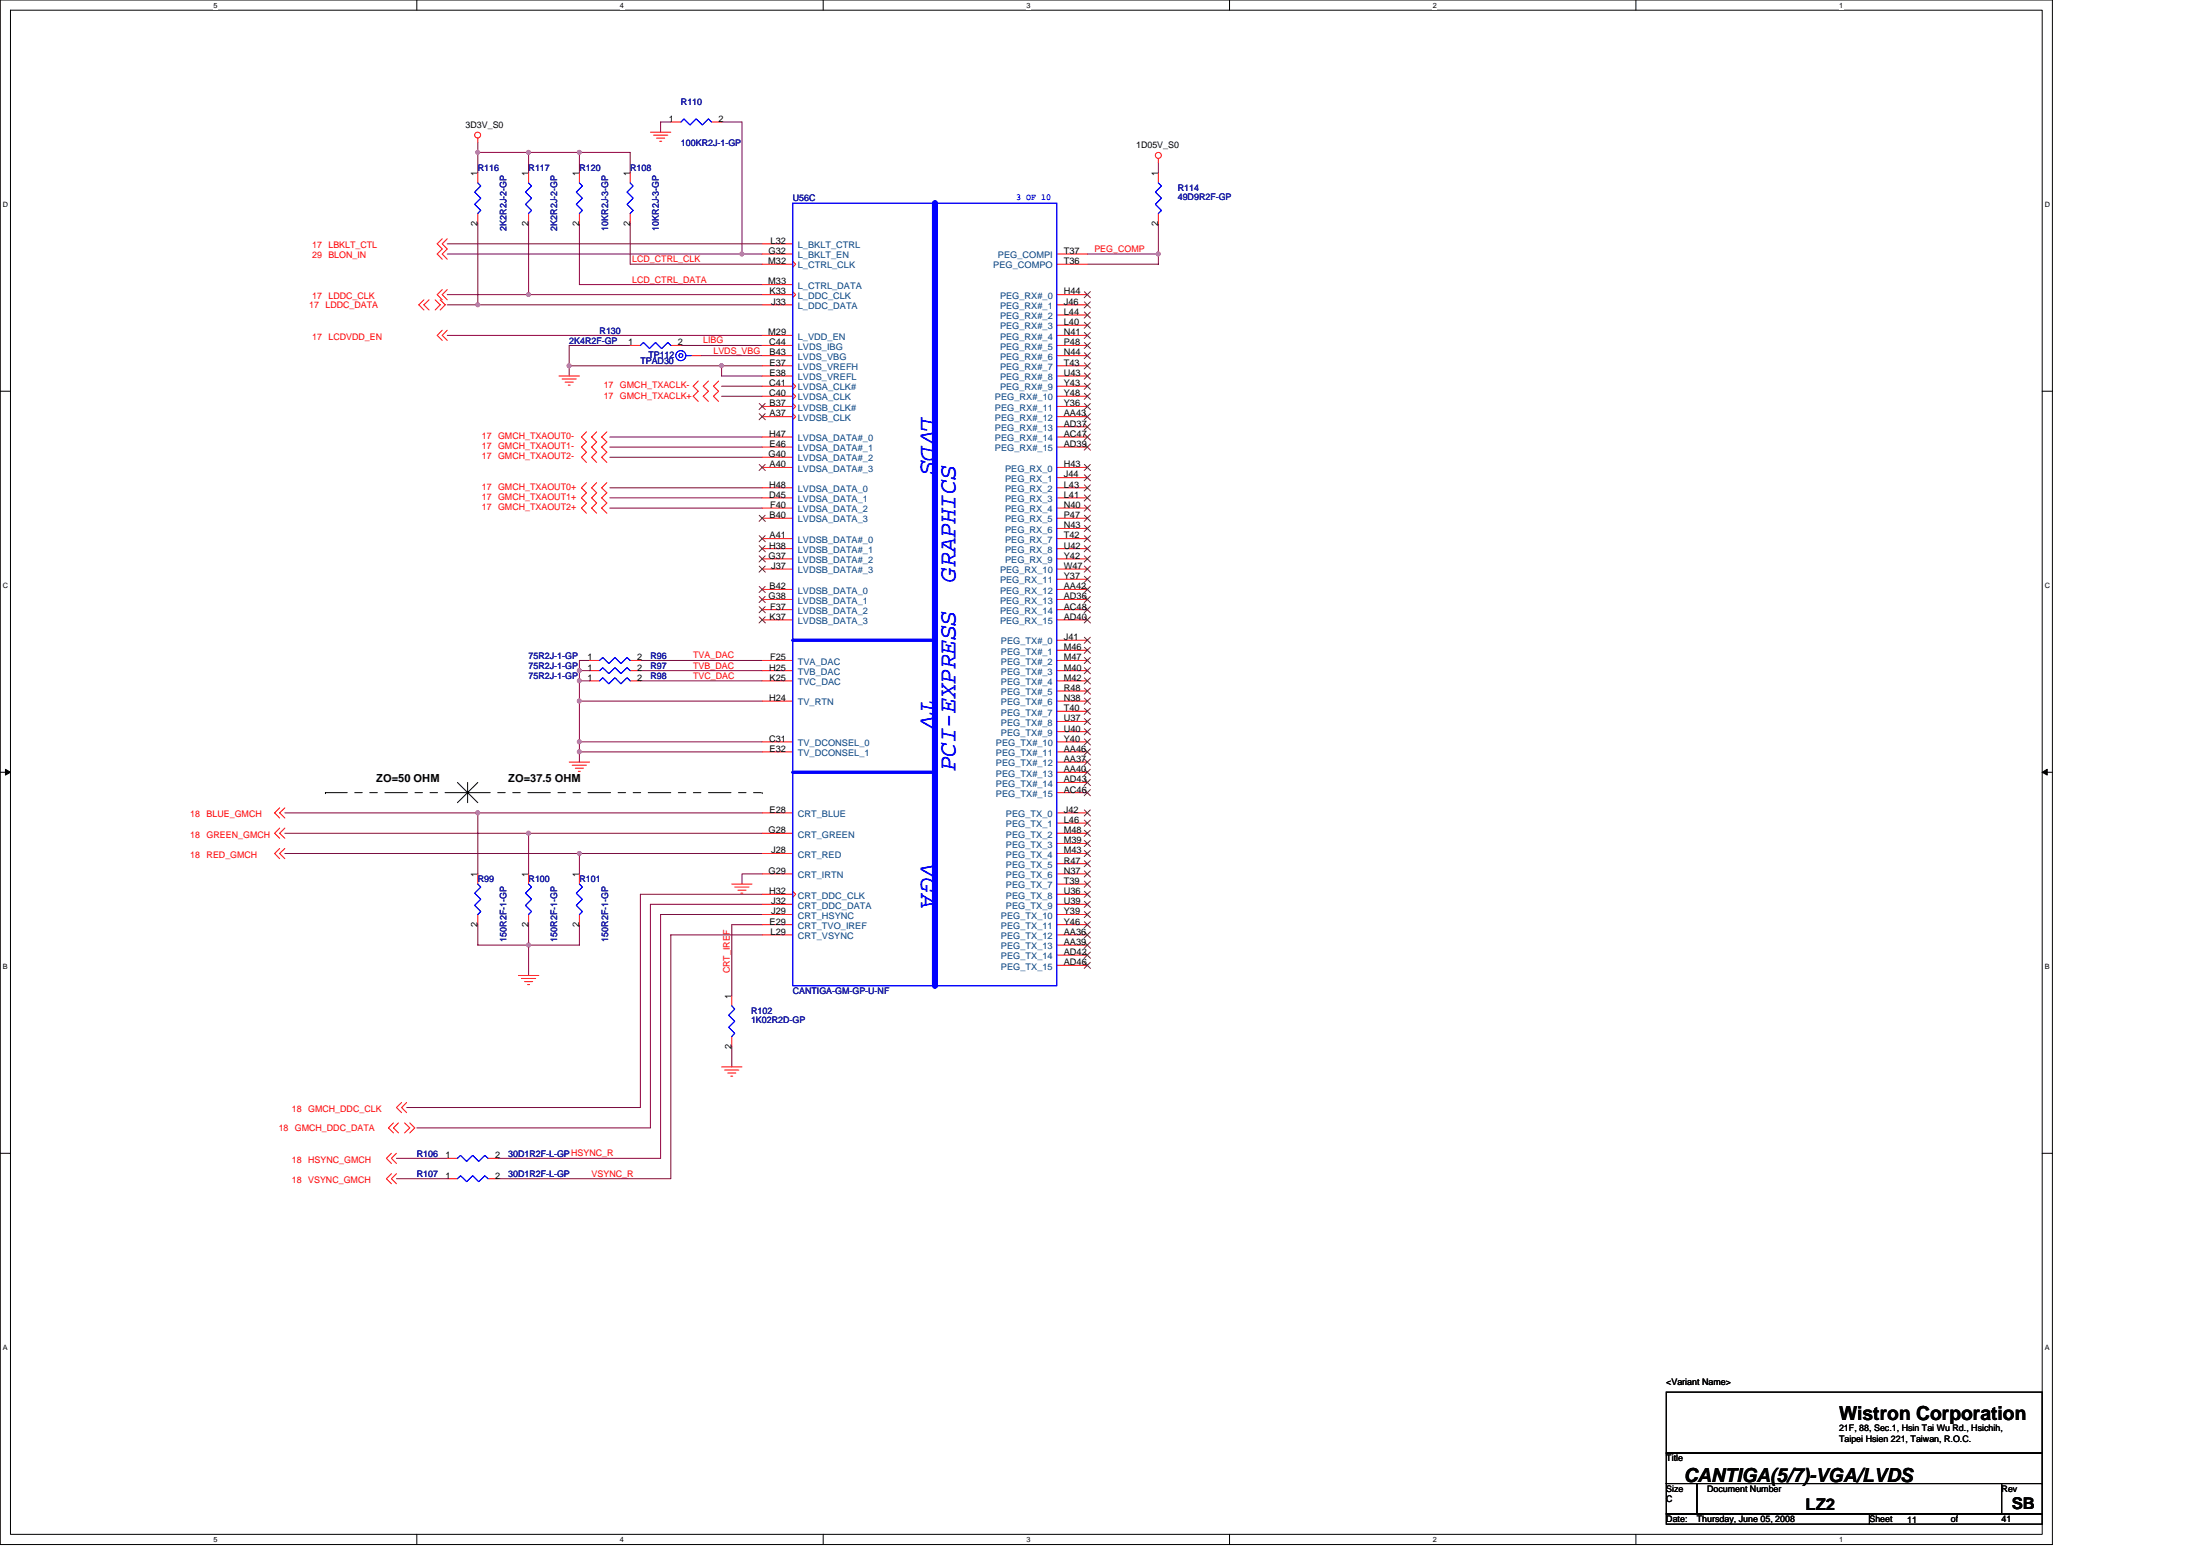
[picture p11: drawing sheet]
<svg xmlns="http://www.w3.org/2000/svg" width="297mm" height="210mm" viewBox="0 0 297 210" stroke-linecap="round" stroke-linejoin="round" font-family="sans-serif">
<path d="M0 0h277.1v208.5h-277.1zM1.4 1.4h274.3v205.7h-274.3z" fill="none" stroke="#000" stroke-width=".14"/>
<g fill="#fff">
<path d="M28.8 .1h.6v1.1h-.6z"/>
<path d="M28.8 207.3h.6v1.1h-.6z"/>
</g>
<path d="M56.3 0v1.4M56.3 207.1v1.4" fill="none" stroke="#000" stroke-width=".14"/>
<g fill="#fff">
<path d="M83.7 .1h.6v1.1h-.6z"/>
<path d="M83.7 207.3h.6v1.1h-.6z"/>
</g>
<path d="M111.1 0v1.4M111.1 207.1v1.4" fill="none" stroke="#000" stroke-width=".14"/>
<g fill="#fff">
<path d="M138.6 .1h.5v1.1h-.5z"/>
<path d="M138.6 207.3h.5v1.1h-.5z"/>
</g>
<path d="M166 0v1.4M166 207.1v1.4" fill="none" stroke="#000" stroke-width=".14"/>
<g fill="#fff">
<path d="M193.4 .1h.6v1.1h-.6z"/>
<path d="M193.4 207.3h.6v1.1h-.6z"/>
</g>
<path d="M220.9 0v1.4M220.9 207.1v1.4" fill="none" stroke="#000" stroke-width=".14"/>
<g fill="#fff">
<path d="M248.3 .1h.6v1.1h-.6z"/>
<path d="M248.3 207.3h.6v1.1h-.6z"/>
<path d="M.4 27.1h.7v1.1h-.7z"/>
<path d="M276.1 27.1h.7v1.1h-.7z"/>
<path d="M.4 78.5h.7v1.1h-.7z"/>
<path d="M276.1 78.5h.7v1.1h-.7z"/>
</g>
<path d="M0 52.8h1.4M275.7 52.8h1.4" fill="none" stroke="#000" stroke-width=".14"/>
<g fill="#fff">
<path d="M.4 130h.7v1.1h-.7z"/>
<path d="M276.1 130h.7v1.1h-.7z"/>
</g>
<path d="M0 104.2h1.4M275.7 104.2h1.4" fill="none" stroke="#000" stroke-width=".14"/>
<path d="M.7 103.8l.7 .4-.7 .4zM275.7 104.2l.7-.4v.8z" fill="#000" stroke="#000" stroke-width=".14"/>
<g fill="#fff">
<path d="M.4 181.4h.7v1.1h-.7z"/>
<path d="M276.1 181.4h.7v1.1h-.7z"/>
</g>
<path d="M61.8 105.6l2.7 2.8M63.1 105.6v2.8M64.5 105.6l-2.7 2.8M0 155.7h1.4M275.7 155.7h1.4M225 187.9h50.7v8.3h-50.7zM225 196.2h50.7v4.1h-50.7zM225 204.4h27.4v1.3h-27.4zM225 200.3h4.1v4.1h-4.1zM229.1 200.3h41.2v4.1h-41.2zM252.4 204.4h23.3v1.3h-23.3zM270.3 200.3h5.4v4.1h-5.4z" fill="none" stroke="#000" stroke-width=".14"/>
<g fill="none" stroke="#800040" stroke-width=".14">
<path d="M64.5 19.2v4.1M90.6 16.5h-1.4v1.3M97.4 16.5h2.8v17.8M60.4 39.8h42.5M60.4 34.3h42.5M60.4 32.9h42.5M64.5 30.2v10.9M64.5 20.6h20.6v2.7M71.4 20.6v2.7M71.4 30.2v9.6M78.2 20.6v2.7M78.2 30.2v8.2h24.7"/>
<path d="M85.1 30.2v5.5h17.8M146.8 34.3h9.6M156.4 21.9v1.4M156.4 30.2v5.5h-9.6M60.4 45.3h42.5M60.4 41.1h42.5M76.9 49.4h20.5v1.4h5.5M82.3 59h20.6M85.1 46.6h-8.2v4.2M91.9 46.6h11M94.7 48h8.2M97.4 49.4h5.5"/>
<path d="M97.4 52.1h5.5M97.4 53.5h5.5M82.3 60.3h20.6M82.3 67.2h20.6M82.3 68.6h20.6M82.3 65.8h20.6M82.3 61.7h20.6M78.2 90.5v1.4h1.4M78.2 91.9v11M78.2 94.6h24.7M79.6 89.2h-1.4v1.3h1.4M86.5 89.2h16.4"/>
<path d="M86.5 90.5h16.4M86.5 91.9h16.4M38.5 115.2h39.7v2.8M38.5 112.5h64.4M38.5 109.7h64.4M64.5 109.7v8.3M71.4 112.5v5.5M78.2 101.5h24.7M78.2 100.1h24.7M78.2 115.2h24.7M102.9 118h-2.7v1.3M64.5 124.8v2.8h13.7v-2.8"/>
<path d="M71.4 124.8v6.9M102.9 123.4h-13.7v33h-22M102.9 122.1h-15.1v30.2h-31.5M102.9 120.7h-16.4v28.8h-31.6M102.9 124.8h-4.1v9.6M102.9 126.2h-12.3v32.9h-23.4M53.5 159.1h6.9M53.5 156.4h6.9M98.8 141.3v2.7"/>
</g>
<g fill="#f0f" stroke="#f0f" stroke-width=".14">
<circle cx="97.4" cy="49.4" r=".27"/>
<circle cx="71.4" cy="39.8" r=".27"/>
<circle cx="76.8" cy="49.4" r=".27"/>
<circle cx="78.2" cy="101.5" r=".27"/>
<circle cx="78.2" cy="100.1" r=".27"/>
<circle cx="156.4" cy="34.3" r=".27"/>
<circle cx="78.2" cy="115.2" r=".27"/>
<circle cx="71.4" cy="112.5" r=".27"/>
<circle cx="100.2" cy="34.3" r=".27"/>
<circle cx="64.5" cy="109.7" r=".27"/>
<circle cx="71.4" cy="127.6" r=".27"/>
<circle cx="64.5" cy="41.1" r=".27"/>
<circle cx="78.2" cy="20.6" r=".27"/>
<circle cx="71.4" cy="20.6" r=".27"/>
<circle cx="64.5" cy="20.6" r=".27"/>
<circle cx="78.2" cy="94.6" r=".27"/>
<circle cx="78.2" cy="91.9" r=".27"/>
<circle cx="78.2" cy="90.5" r=".27"/>
</g>
<g fill="none" stroke="#f00" stroke-width=".14">
<path d="M64.5 18.6v.6M87.8 17.8h2.8M88.2 18.2h2M88.6 18.6h1.1M89.1 19.1h.2M90.6 16.5h1.3M96.1 16.5h1.3M59.7 39.1l-.7 .7 .7 .7M59.7 32.2l-.7 .7 .7 .7-.7 .7 .7 .7M60.4 39.1l-.7 .7 .7 .7M60.4 32.2l-.7 .7 .7 .7-.7 .7 .7 .7M64.5 23.3v1.4"/>
<path d="M64.5 28.8v1.4M71.4 23.3v1.4M71.4 28.8v1.4M78.2 23.3v1.4M78.2 28.8v1.4M85.1 23.3v1.4M85.1 28.8v1.4M102.9 34.3h4.1M102.9 35.7h4.1M102.9 39.8h4.1M102.9 38.4h4.1M102.9 32.9h4.1"/>
<path d="M107 35.3l.4 .4-.4 .4M107 39.4l.4 .4-.4 .4M142.7 34.3h4.1M142.7 35.7h4.1M142.7 39.8h4.1M156.4 21.4v.5M156.4 23.3v1.4M156.4 28.8v1.4M57.2 40.5l-.6 .6 .6 .7M57.9 40.5l-.7 .6 .7 .7M58.8 40.5l.6 .6-.6 .7M59.4 40.5l.7 .6-.7 .7"/>
<path d="M59.7 44.6l-.7 .7 .7 .7M60.4 44.6l-.7 .7 .7 .7M75.5 50.8h2.7M75.9 51.2h1.9M76.3 51.6h1.1M76.7 52h.3M79.2 58.3l-.7 .7 .7 .7-.7 .6 .7 .7-.7 .7 .7 .7M80.6 58.3l-.7 .7 .7 .7-.7 .6 .7 .7-.7 .7 .7 .7M81.9 58.3l-.7 .7 .7 .7-.7 .6 .7 .7-.7 .7 .7 .7M85.1 46.6h1.4M90.6 46.6h1.3M93.3 48h1.4"/>
<path d="M94.3 51.4l-.7 .7 .7 .7-.7 .7 .7 .7M95.6 51.4l-.6 .7 .6 .7-.6 .7 .6 .7M97 51.4l-.7 .7 .7 .7-.7 .7 .7 .7M102.9 50.8h4.1M102.9 46.6h4.1M102.9 48h4.1M102.9 41.1h4.1M102.9 45.3h4.1M102.9 49.4h4.1M102.9 52.1h4.1M102.9 53.5h4.1M102.9 54.9h4.1"/>
<path d="M102.9 56.2h4.1M102.9 59h4.1M107 51.7l.4 .4-.4 .4M107 53.1l.4 .4-.4 .4M107 54.5l.4 .4-.4 .4M107 55.8l.4 .4-.4 .4M142.7 50.8h4.1M142.7 46.6h4.1M142.7 48h4.1M142.7 41.1h4.1M142.7 42.5h4.1M142.7 43.9h4.1"/>
<path d="M142.7 45.3h4.1M142.7 49.4h4.1M142.7 52.1h4.1M142.7 53.5h4.1M142.7 54.9h4.1M142.7 56.2h4.1M142.7 57.6h4.1M142.7 59h4.1M79.2 65.2l-.7 .6 .7 .7-.7 .7 .7 .7-.7 .7 .7 .7M80.6 65.2l-.7 .6 .7 .7-.7 .7 .7 .7-.7 .7 .7 .7M81.9 65.2l-.7 .6 .7 .7-.7 .7 .7 .7-.7 .7 .7 .7M102.9 60.3h4.1"/>
<path d="M102.9 63.1h4.1M102.9 65.8h4.1M102.9 67.2h4.1M102.9 68.6h4.1M102.9 70h4.1M102.9 72.7h4.1M102.9 74.1h4.1M102.9 75.4h4.1M102.9 76.8h4.1M102.9 79.6h4.1M102.9 61.7h4.1M142.7 60.3h4.1"/>
<path d="M142.7 63.1h4.1M142.7 64.5h4.1M142.7 65.8h4.1M142.7 67.2h4.1M142.7 68.6h4.1M142.7 70h4.1M142.7 71.3h4.1M142.7 72.7h4.1M142.7 74.1h4.1M142.7 75.4h4.1M142.7 76.8h4.1M142.7 78.2h4.1"/>
<path d="M142.7 79.6h4.1M79.6 89.2h1.4M79.6 90.5h1.4M79.6 91.9h1.4M85.1 89.2h1.4M85.1 90.5h1.4M85.1 91.9h1.4M102.9 89.2h4.1M102.9 80.9h4.1M102.9 82.3h4.1M102.9 83.7h4.1M102.9 90.5h4.1"/>
<path d="M102.9 91.9h4.1M102.9 94.6h4.1M142.7 89.2h4.1M142.7 80.9h4.1M142.7 82.3h4.1M142.7 83.7h4.1M142.7 86.4h4.1M142.7 90.5h4.1M142.7 91.9h4.1M142.7 93.3h4.1M142.7 94.6h4.1M142.7 96h4.1"/>
<path d="M142.7 97.4h4.1M142.7 98.8h4.1M142.7 87.8h4.1M37.8 109.1l-.7 .6 .7 .7M37.8 111.8l-.7 .7 .7 .7M37.8 114.5l-.7 .7 .7 .7M38.5 109.1l-.7 .6 .7 .7M38.5 111.8l-.7 .7 .7 .7M38.5 114.5l-.7 .7 .7 .7M64.5 118v1.3M71.4 118v1.3M76.9 102.9h2.7"/>
<path d="M77.3 103.3h1.9M77.7 103.7h1.1M78.1 104.1h.3M78.2 118v1.3M98.8 119.3h2.7M99.2 119.7h1.9M102.9 100.1h4.1M102.9 101.5h4.1M102.9 109.7h4.1M102.9 112.5h4.1M102.9 115.2h4.1M102.9 118h4.1"/>
<path d="M142.7 119.3h4.1M142.7 102.9h4.1M142.7 100.1h4.1M142.7 101.5h4.1M142.7 104.2h4.1M142.7 105.6h4.1M142.7 107h4.1M142.7 109.7h4.1M142.7 111.1h4.1M142.7 112.5h4.1M142.7 113.9h4.1M142.7 115.2h4.1"/>
<path d="M142.7 116.6h4.1M142.7 118h4.1M64.5 123.4v1.4M70 131.7h2.7M70.4 132.1h1.9M70.8 132.5h1.1M71.2 132.9h.3M71.4 123.4v1.4M78.2 123.4v1.4M98.8 134.4v1.4M98.8 139.9v1.4M99.6 120.2h1.1"/>
<path d="M100 120.6h.3M102.9 120.7h4.1M102.9 122.1h4.1M102.9 123.4h4.1M102.9 124.8h4.1M102.9 126.2h4.1M107 120.3l.4 .4-.4 .4M142.7 120.7h4.1M142.7 122.1h4.1M142.7 123.4h4.1M142.7 124.8h4.1M142.7 126.2h4.1"/>
<path d="M142.7 127.6h4.1M142.7 128.9h4.1M142.7 130.3h4.1M52.8 158.4l-.6 .7 .6 .7M52.8 155.7l-.6 .7 .6 .7M53.1 151.6l-.7 .7 .7 .6M53.5 158.4l-.7 .7 .7 .7M53.5 155.7l-.7 .7 .7 .7M53.8 151.6l-.7 .7 .7 .6M54.2 148.8l-.7 .7 .7 .7M54.6 151.6l.7 .7-.7 .6M54.9 148.8l-.7 .7 .7 .7"/>
<path d="M55.3 151.6l.7 .7-.7 .6M60.4 156.4h1.4M60.4 159.1h1.4M65.9 156.4h1.3M65.9 159.1h1.3M97.4 144h2.8M97.8 144.4h2M98.3 144.8h1.1M98.7 145.3h.2"/>
<circle cx="64.5" cy="18.2" r=".4"/>
<circle cx="156.4" cy="21" r=".4"/>
</g>
<path d="M43.9 107h.1M63.1 107h39.8M63.1 107h-19.2M102.9 107h.1" fill="none" stroke="#000" stroke-width=".14" stroke-dasharray="3 1 1 1 1 1"/>
<g fill="none" stroke="#00f" stroke-width=".14">
<path d="M91.9 16.5l.4-.5 .9 .9 .8-.9 .8 .9 .8-.9 .5 .5M64.5 24.7l.4 .4-.8 .8 .8 .9-.8 .8 .8 .8-.4 .4M71.4 24.7l.4 .4-.9 .8 .9 .9-.9 .8 .9 .8-.4 .4M78.2 24.7l.4 .4-.8 .8 .8 .9-.8 .8 .8 .8-.4 .4M85.1 24.7l.4 .4-.8 .8 .8 .9-.8 .8 .8 .8-.4 .4M107 27.4h35.7v105.7h-35.7zM156.4 24.7l.4 .4-.8 .8 .8 .9-.8 .8 .8 .8-.4 .4M86.5 46.6l.4-.4 .8 .9 .8-.9 .8 .9 .9-.9 .4 .4M92.6 48h.7M81 89.2l.4-.4 .8 .8 .8-.8 .8 .8 .9-.8 .4 .4M81 90.5l.4-.4 .8 .8 .8-.8 .8 .8 .9-.8 .4 .4M81 91.9l.4-.4 .8 .8 .8-.8 .8 .8 .9-.8 .4 .4"/>
<path d="M64.5 119.3l.4 .4-.8 .9 .8 .8-.8 .8 .8 .8-.4 .4M71.4 119.3l.4 .4-.9 .9 .9 .8-.9 .8 .9 .8-.4 .4M78.2 119.3l.4 .4-.8 .9 .8 .8-.8 .8 .8 .8-.4 .4M98.8 135.8l.4 .4-.8 .8 .8 .9-.8 .8 .8 .8-.4 .4M61.8 156.4l.4-.4 .8 .8 .8-.8 .8 .8 .9-.8 .4 .4M61.8 159.1l.4-.4 .8 .8 .8-.8 .8 .8 .9-.8 .4 .4"/>
<circle cx="91.9" cy="48" r=".68"/>
<circle cx="91.9" cy="48" r=".27"/>
</g>
<g fill="none" stroke="#804000" stroke-width=".14">
<path d="M146.4 39.4l.8 .8M147.2 39.4l-.8 .8M102.5 54.5l.8 .8M102.5 55.8l.8 .9M103.3 54.5l-.8 .8M103.3 55.8l-.8 .9M146.4 40.7l.8 .9M146.4 42.1l.8 .8M146.4 43.5l.8 .8M146.4 44.9l.8 .8M146.4 46.2l.8 .9M146.4 47.6l.8 .8"/>
<path d="M146.4 49l.8 .8M146.4 50.4l.8 .8M146.4 51.7l.8 .9M146.4 53.1l.8 .8M146.4 54.5l.8 .8M146.4 55.8l.8 .9M146.4 57.2l.8 .8M146.4 58.6l.8 .8M146.4 59.9l.8 .9M147.2 40.7l-.8 .9M147.2 42.1l-.8 .8M147.2 43.5l-.8 .8"/>
<path d="M147.2 44.9l-.8 .8M147.2 46.2l-.8 .9M147.2 47.6l-.8 .8M147.2 49l-.8 .8M147.2 50.4l-.8 .8M147.2 51.7l-.8 .9M147.2 53.1l-.8 .8M147.2 54.5l-.8 .8M147.2 55.8l-.8 .9M147.2 57.2l-.8 .8M147.2 58.6l-.8 .8M147.2 59.9l-.8 .9"/>
<path d="M102.5 72.3l.8 .8M102.5 73.7l.8 .8M102.5 75l.8 .9M102.5 79.2l.8 .8M102.5 62.7l.8 .8M102.5 69.6l.8 .8M102.5 76.4l.8 .8M103.3 72.3l-.8 .8M103.3 73.7l-.8 .8M103.3 75l-.8 .9M103.3 79.2l-.8 .8M103.3 62.7l-.8 .8"/>
<path d="M103.3 69.6l-.8 .8M103.3 76.4l-.8 .8M146.4 62.7l.8 .8M146.4 64.1l.8 .8M146.4 65.4l.8 .9M146.4 66.8l.8 .8M146.4 68.2l.8 .8M146.4 69.6l.8 .8M146.4 70.9l.8 .9M146.4 72.3l.8 .8M146.4 73.7l.8 .8M146.4 75l.8 .9"/>
<path d="M146.4 76.4l.8 .8M146.4 77.8l.8 .8M146.4 79.2l.8 .8M147.2 62.7l-.8 .8M147.2 64.1l-.8 .8M147.2 65.4l-.8 .9M147.2 66.8l-.8 .8M147.2 68.2l-.8 .8M147.2 69.6l-.8 .8M147.2 70.9l-.8 .9M147.2 72.3l-.8 .8M147.2 73.7l-.8 .8"/>
<path d="M147.2 75l-.8 .9M147.2 76.4l-.8 .8M147.2 77.8l-.8 .8M147.2 79.2l-.8 .8M102.5 80.5l.8 .8M102.5 81.9l.8 .8M102.5 83.3l.8 .8M103.3 83.3l-.8 .8M103.3 80.5l-.8 .8M103.3 81.9l-.8 .8M146.4 80.5l.8 .8M146.4 81.9l.8 .8"/>
<path d="M146.4 83.3l.8 .8M146.4 86l.8 .8M146.4 99.7l.8 .9M146.4 90.1l.8 .9M146.4 91.5l.8 .8M146.4 92.9l.8 .8M146.4 94.2l.8 .9M146.4 95.6l.8 .8M146.4 97l.8 .8M146.4 98.4l.8 .8M146.4 87.4l.8 .8M146.4 88.8l.8 .8"/>
<path d="M147.2 80.5l-.8 .8M147.2 81.9l-.8 .8M147.2 83.3l-.8 .8M147.2 86l-.8 .8M147.2 99.7l-.8 .9M147.2 90.1l-.8 .9M147.2 91.5l-.8 .8M147.2 92.9l-.8 .8M147.2 94.2l-.8 .9M147.2 95.6l-.8 .8M147.2 97l-.8 .8M147.2 98.4l-.8 .8"/>
<path d="M147.2 87.4l-.8 .8M147.2 88.8l-.8 .8M146.4 101.1l.8 .8M146.4 102.5l.8 .8M146.4 103.8l.8 .9M146.4 105.2l.8 .8M146.4 106.6l.8 .8M146.4 109.3l.8 .9M146.4 110.7l.8 .8M146.4 112.1l.8 .8M146.4 113.5l.8 .8M146.4 114.8l.8 .8"/>
<path d="M146.4 116.2l.8 .8M146.4 117.6l.8 .8M146.4 118.9l.8 .9M147.2 101.1l-.8 .8M147.2 102.5l-.8 .8M147.2 103.8l-.8 .9M147.2 105.2l-.8 .8M147.2 106.6l-.8 .8M147.2 109.3l-.8 .9M147.2 110.7l-.8 .8M147.2 112.1l-.8 .8M147.2 113.5l-.8 .8"/>
<path d="M147.2 114.8l-.8 .8M147.2 116.2l-.8 .8M147.2 117.6l-.8 .8M147.2 118.9l-.8 .9M146.4 120.3l.8 .8M146.4 121.7l.8 .8M146.4 123l.8 .9M146.4 124.4l.8 .8M146.4 125.8l.8 .8M146.4 127.2l.8 .8M146.4 128.5l.8 .8M146.4 129.9l.8 .8"/>
<path d="M147.2 120.3l-.8 .8M147.2 121.7l-.8 .8M147.2 123l-.8 .9M147.2 124.4l-.8 .8M147.2 125.8l-.8 .8M147.2 127.2l-.8 .8M147.2 128.5l-.8 .8M147.2 129.9l-.8 .8"/>
</g>
<path d="M126.2 27.4v105.7" fill="none" stroke="#00f" stroke-width=".8"/>
<path d="M107 86.4h19.2M107 104.2h19.2" fill="none" stroke="#00f" stroke-width=".4"/>
<g font-size="3.3" fill="#00f">
<text x="124.4" y="56.2" transform="rotate(90 124.4 56.2)">LVDS</text>
<text x="129" y="78.5" transform="rotate(-90 129 78.5)">GRAPHICS</text>
<text x="124.4" y="94.6" transform="rotate(90 124.4 94.6)">TV</text>
<text x="129" y="104.1" transform="rotate(-90 129 104.1)">PCI-EXPRESS</text>
<text x="124.4" y="116.6" transform="rotate(90 124.4 116.6)">VGA</text>
</g>
<g font-size="2.6">
<text x="248.3" y="191.7">Wistron Corporation</text>
<text x="227.3" y="200">CANTIGA(5/7)-VGA/LVDS</text>
</g>
<g font-size="2.2">
<text x="243.8" y="203.8">LZ2</text>
<text x="271.6" y="203.6">SB</text>
</g>
<g font-size="1.5">
<text x="50.8" y="105.6">ZO=50 OHM</text>
<text x="68.6" y="105.6">ZO=37.5 OHM</text>
</g>
<g font-size="1.2">
<text x="62.9" y="17.3">3D3V_S0</text>
<text x="90.3" y="16.4">1</text>
<text x="97" y="16.4">2</text>
<text x="64.5" y="23.7" transform="rotate(-90 64.5 23.7)">1</text>
<text x="71.3" y="23.7" transform="rotate(-90 71.3 23.7)">1</text>
<text x="78.2" y="23.7" transform="rotate(-90 78.2 23.7)">1</text>
<text x="85.1" y="23.7" transform="rotate(-90 85.1 23.7)">1</text>
<text x="153.4" y="20">1D05V_S0</text>
<text x="156.4" y="23.7" transform="rotate(-90 156.4 23.7)">1</text>
<text x="64.5" y="30.5" transform="rotate(-90 64.5 30.5)">2</text>
<text x="71.3" y="30.5" transform="rotate(-90 71.3 30.5)">2</text>
<text x="78.2" y="30.5" transform="rotate(-90 78.2 30.5)">2</text>
<text x="85.1" y="30.5" transform="rotate(-90 85.1 30.5)">2</text>
<text x="103.7" y="35.6">M32</text>
<text x="103.8" y="34.3">G32</text>
<text x="104.1" y="32.9">L32</text>
<text x="143.6" y="35.6">T36</text>
<text x="143.6" y="34.3">T37</text>
<text x="156.4" y="30.5" transform="rotate(-90 156.4 30.5)">2</text>
<text x="103.7" y="38.4">M33</text>
<text x="103.9" y="39.8">K33</text>
<text x="104.1" y="41.1">J33</text>
<text x="143.6" y="39.8">H44</text>
<text x="143.6" y="41.1">J46</text>
<text x="84.8" y="46.6">1</text>
<text x="91.5" y="46.6">2</text>
<text x="103.7" y="45.3">M29</text>
<text x="103.8" y="46.6">C44</text>
<text x="103.9" y="48">B43</text>
<text x="143.6" y="42.5">L44</text>
<text x="143.6" y="43.9">L40</text>
<text x="143.6" y="45.3">N41</text>
<text x="143.6" y="46.6">P48</text>
<text x="143.6" y="48">N44</text>
<text x="103.8" y="52.1">C41</text>
<text x="103.8" y="53.5">C40</text>
<text x="103.9" y="49.4">E37</text>
<text x="103.9" y="50.7">E38</text>
<text x="143.6" y="49.4">T43</text>
<text x="143.6" y="50.7">U43</text>
<text x="143.6" y="52.1">Y43</text>
<text x="143.6" y="53.5">Y48</text>
<text x="103.8" y="59">H47</text>
<text x="103.9" y="54.8">B37</text>
<text x="103.9" y="56.2">A37</text>
<text x="143.6" y="54.8">Y36</text>
<text x="143.6" y="56.2">AA43</text>
<text x="143.6" y="57.6">AD37</text>
<text x="143.6" y="59">AC47</text>
<text x="103.8" y="61.7">G40</text>
<text x="103.8" y="65.8">H48</text>
<text x="103.9" y="60.3">E46</text>
<text x="103.9" y="63.1">A40</text>
<text x="143.6" y="63.1">H43</text>
<text x="143.6" y="64.5">J44</text>
<text x="143.6" y="65.8">L43</text>
<text x="143.6" y="60.3">AD39</text>
<text x="103.8" y="67.2">D45</text>
<text x="103.9" y="69.9">B40</text>
<text x="104" y="68.6">F40</text>
<text x="143.6" y="67.2">L41</text>
<text x="143.6" y="68.6">N40</text>
<text x="143.6" y="69.9">P47</text>
<text x="143.6" y="71.3">N43</text>
<text x="103.8" y="75.4">G37</text>
<text x="103.8" y="74">H38</text>
<text x="103.9" y="72.7">A41</text>
<text x="104.1" y="76.8">J37</text>
<text x="143.6" y="72.7">T42</text>
<text x="143.6" y="74">U42</text>
<text x="143.6" y="75.4">Y42</text>
<text x="143.6" y="76.8">W47</text>
<text x="103.8" y="80.9">G38</text>
<text x="103.9" y="79.5">B42</text>
<text x="103.9" y="83.7">K37</text>
<text x="104" y="82.3">F37</text>
<text x="143.6" y="78.2">Y37</text>
<text x="143.6" y="79.5">AA42</text>
<text x="143.6" y="80.9">AD36</text>
<text x="143.6" y="82.3">AC48</text>
<text x="143.6" y="83.7">AD40</text>
<text x="79.3" y="89.1">1</text>
<text x="86" y="89.1">2</text>
<text x="104" y="89.1">F25</text>
<text x="143.6" y="86.4">J41</text>
<text x="143.6" y="87.8">M46</text>
<text x="143.6" y="89.1">M47</text>
<text x="79.3" y="90.5">1</text>
<text x="79.3" y="91.9">1</text>
<text x="86" y="90.5">2</text>
<text x="86" y="91.9">2</text>
<text x="103.8" y="90.5">H25</text>
<text x="103.8" y="94.6">H24</text>
<text x="103.9" y="91.9">K25</text>
<text x="143.6" y="90.5">M40</text>
<text x="143.6" y="91.9">M42</text>
<text x="143.6" y="93.3">R48</text>
<text x="143.6" y="94.6">N38</text>
<text x="143.6" y="96">T40</text>
<text x="103.8" y="100.1">C31</text>
<text x="103.9" y="101.5">E32</text>
<text x="143.6" y="97.4">U37</text>
<text x="143.6" y="98.7">U40</text>
<text x="143.6" y="100.1">Y40</text>
<text x="143.6" y="101.5">AA46</text>
<text x="143.6" y="102.8">AA37</text>
<text x="143.6" y="104.2">AA40</text>
<text x="143.6" y="105.6">AD43</text>
<text x="143.6" y="107">AC46</text>
<text x="103.8" y="112.5">G28</text>
<text x="103.9" y="109.7">E28</text>
<text x="143.6" y="109.7">J42</text>
<text x="143.6" y="111.1">L46</text>
<text x="143.6" y="112.5">M48</text>
<text x="143.6" y="113.8">M39</text>
<text x="64.5" y="118.4" transform="rotate(-90 64.5 118.4)">1</text>
<text x="71.3" y="118.4" transform="rotate(-90 71.3 118.4)">1</text>
<text x="78.2" y="118.4" transform="rotate(-90 78.2 118.4)">1</text>
<text x="103.8" y="117.9">G29</text>
<text x="104.1" y="115.2">J28</text>
<text x="143.6" y="115.2">M43</text>
<text x="143.6" y="116.6">R47</text>
<text x="143.6" y="117.9">N37</text>
<text x="143.6" y="119.3">T39</text>
<text x="64.5" y="125.1" transform="rotate(-90 64.5 125.1)">2</text>
<text x="71.3" y="125.1" transform="rotate(-90 71.3 125.1)">2</text>
<text x="78.2" y="125.1" transform="rotate(-90 78.2 125.1)">2</text>
<text x="103.8" y="120.7">H32</text>
<text x="103.9" y="124.8">E29</text>
<text x="104.1" y="122">J32</text>
<text x="104.1" y="123.4">J29</text>
<text x="143.6" y="120.7">U36</text>
<text x="143.6" y="122">U39</text>
<text x="143.6" y="123.4">Y39</text>
<text x="143.6" y="124.8">Y46</text>
<text x="104.1" y="126.2">L29</text>
<text x="143.6" y="126.2">AA36</text>
<text x="143.6" y="127.6">AA39</text>
<text x="143.6" y="128.9">AD42</text>
<text x="143.6" y="130.3">AD46</text>
<text x="98.8" y="134.8" transform="rotate(-90 98.8 134.8)">1</text>
<text x="98.8" y="141.6" transform="rotate(-90 98.8 141.6)">2</text>
<text x="60.1" y="156.3">1</text>
<text x="60.1" y="159.1">1</text>
<text x="66.8" y="156.3">2</text>
<text x="66.8" y="159.1">2</text>
<text x="225" y="187">&lt;Variant Name&gt;</text>
<text x="225" y="197.3">Title</text>
<text x="248.3" y="193.1">21F, 88, Sec.1, Hsin Tai Wu Rd., Hsichih,</text>
<text x="248.3" y="194.6">Taipei Hsien 221, Taiwan, R.O.C.</text>
<text x="225" y="201.4">Size</text>
<text x="225" y="202.8">C</text>
<text x="230.5" y="201.4">Document Number</text>
<text x="270.2" y="201.4">Rev</text>
<text x="225" y="205.5">Date:</text>
<text x="229.1" y="205.5">Thursday, June 05, 2008</text>
<text x="252.4" y="205.5">Sheet</text>
<text x="257.5" y="205.6">11</text>
<text x="263.4" y="205.5">of</text>
<text x="270.3" y="205.5">41</text>
</g>
<g font-size="1.2" fill="#000080">
<text x="91.9" y="14.2">R110</text>
<text x="64.5" y="23.1">R116</text>
<text x="71.4" y="23.1">R117</text>
<text x="78.2" y="23.1">R120</text>
<text x="85.1" y="23.1">R108</text>
<text x="91.9" y="19.8">100KR2J-1-GP</text>
<text x="107" y="27.2">U56C</text>
<text x="159" y="25.8">R114</text>
<text x="159" y="27.1">49D9R2F-GP</text>
<text x="68.4" y="31.1" transform="rotate(-90 68.4 31.1)">2K2R2J-2-GP</text>
<text x="75.2" y="31.1" transform="rotate(-90 75.2 31.1)">2K2R2J-2-GP</text>
<text x="82.1" y="31.1" transform="rotate(-90 82.1 31.1)">10KR2J-3-GP</text>
<text x="89" y="31.1" transform="rotate(-90 89 31.1)">10KR2J-3-GP</text>
<text x="76.9" y="46.4">2K4R2F-GP</text>
<text x="81" y="45">R130</text>
<text x="86.5" y="49.1">TPAD30</text>
<text x="87.5" y="48.3">TP112</text>
<text x="71.4" y="88.9">75R2J-1-GP</text>
<text x="87.8" y="88.9">R96</text>
<text x="71.4" y="90.3">75R2J-1-GP</text>
<text x="71.4" y="91.7">75R2J-1-GP</text>
<text x="87.8" y="90.3">R97</text>
<text x="87.8" y="91.7">R98</text>
<text x="64.5" y="119.1">R99</text>
<text x="71.4" y="119.1">R100</text>
<text x="78.2" y="119.1">R101</text>
<text x="68.4" y="127.1" transform="rotate(-90 68.4 127.1)">150R2F-1-GP</text>
<text x="75.2" y="127.1" transform="rotate(-90 75.2 127.1)">150R2F-1-GP</text>
<text x="82.1" y="127.1" transform="rotate(-90 82.1 127.1)">150R2F-1-GP</text>
<text x="101.4" y="136.9">R102</text>
<text x="107" y="134.2">CANTIGA-GM-GP-U-NF</text>
<text x="101.4" y="138.2">1K02R2D-GP</text>
<text x="56.3" y="156.1">R106</text>
<text x="56.3" y="158.9">R107</text>
<text x="68.6" y="156.1">30D1R2F-L-GPHSYNC_R</text>
<text x="68.6" y="158.9">30D1R2F-L-GP</text>
</g>
<text font-size="1.2" fill="#00f" x="137.2" y="27">3 OF 10</text>
<g font-size="1.2" fill="#f00">
<text x="42.2" y="34.9">29 BLON_IN</text>
<text x="42.2" y="33.5">17 LBKLT_CTL</text>
<text x="85.4" y="35.4">LCD_CTRL_CLK</text>
<text x="147.8" y="34">PEG_COMP</text>
<text x="41.7" y="41.6">17</text>
<text x="42.2" y="40.3">17 LDDC_CLK</text>
<text x="43.9" y="41.6">LDDC_DATA</text>
<text x="85.4" y="38.1">LCD_CTRL_DATA</text>
<text x="42.2" y="45.8">17 LCDVDD_EN</text>
<text x="95" y="46.4">LIBG</text>
<text x="96.3" y="47.7">LVDS_VBG</text>
<text x="81.5" y="52.4">17</text>
<text x="81.5" y="53.8">17</text>
<text x="83.7" y="52.4">GMCH_TXACLK-</text>
<text x="83.7" y="53.8">GMCH_TXACLK+</text>
<text x="65.1" y="59.3">17 GMCH_TXAOUT0-</text>
<text x="65.1" y="60.7">17 GMCH_TXAOUT1-</text>
<text x="65.1" y="62">17 GMCH_TXAOUT2-</text>
<text x="65.1" y="66.1">17 GMCH_TXAOUT0+</text>
<text x="65.1" y="67.5">17 GMCH_TXAOUT1+</text>
<text x="65.1" y="68.9">17 GMCH_TXAOUT2+</text>
<text x="93.6" y="88.9">TVA_DAC</text>
<text x="93.6" y="90.3">TVB_DAC</text>
<text x="93.6" y="91.6">TVC_DAC</text>
<text x="25.7" y="110.3">18</text>
<text x="25.7" y="113.1">18</text>
<text x="27.9" y="110.3">BLUE_GMCH</text>
<text x="27.9" y="113.1">GREEN_GMCH</text>
<text x="25.7" y="115.8">18</text>
<text x="27.9" y="115.8">RED_GMCH</text>
<text x="98.5" y="131.4" transform="rotate(-90 98.5 131.4)">CRT_IREF</text>
<text x="37.6" y="152.7">18 GMCH_DDC_DATA</text>
<text x="39.4" y="150.1">18</text>
<text x="41.6" y="150.1">GMCH_DDC_CLK</text>
<text x="39.4" y="159.7">18</text>
<text x="39.4" y="156.9">18</text>
<text x="41.6" y="159.7">VSYNC_GMCH</text>
<text x="41.6" y="156.9">HSYNC_GMCH</text>
<text x="79.9" y="158.8">VSYNC_R</text>
</g>
<g font-size="1.2" fill="#004080">
<text x="107.7" y="34.9">L_BKLT_EN</text>
<text x="107.7" y="33.5">L_BKLT_CTRL</text>
<text x="134.7" y="34.9">PEG_COMPI</text>
<text x="107.7" y="36.2">L_CTRL_CLK</text>
<text x="107.7" y="39">L_CTRL_DATA</text>
<text x="107.7" y="40.3">L_DDC_CLK</text>
<text x="107.7" y="41.7">L_DDC_DATA</text>
<text x="134.1" y="36.2">PEG_COMPO</text>
<text x="135" y="40.3">PEG_RX#_0</text>
<text x="135" y="41.7">PEG_RX#_1</text>
<text x="107.7" y="45.8">L_VDD_EN</text>
<text x="107.7" y="47.2">LVDS_IBG</text>
<text x="135" y="43.1">PEG_RX#_2</text>
<text x="135" y="44.5">PEG_RX#_3</text>
<text x="135" y="45.8">PEG_RX#_4</text>
<text x="135" y="47.2">PEG_RX#_5</text>
<text x="107.7" y="48.6">LVDS_VBG</text>
<text x="107.7" y="50">LVDS_VREFH</text>
<text x="107.7" y="51.3">LVDS_VREFL</text>
<text x="107.7" y="52.7">LVDSA_CLK#</text>
<text x="135" y="48.6">PEG_RX#_6</text>
<text x="135" y="50">PEG_RX#_7</text>
<text x="135" y="51.3">PEG_RX#_8</text>
<text x="135" y="52.7">PEG_RX#_9</text>
<text x="107.7" y="54.1">LVDSA_CLK</text>
<text x="107.7" y="59.6">LVDSA_DATA#_0</text>
<text x="107.7" y="55.4">LVDSB_CLK#</text>
<text x="107.7" y="56.8">LVDSB_CLK</text>
<text x="134.3" y="54.1">PEG_RX#_10</text>
<text x="134.3" y="55.4">PEG_RX#_11</text>
<text x="134.3" y="56.8">PEG_RX#_12</text>
<text x="134.3" y="58.2">PEG_RX#_13</text>
<text x="134.3" y="59.6">PEG_RX#_14</text>
<text x="107.7" y="60.9">LVDSA_DATA#_1</text>
<text x="107.7" y="62.3">LVDSA_DATA#_2</text>
<text x="107.7" y="63.7">LVDSA_DATA#_3</text>
<text x="134.3" y="60.9">PEG_RX#_15</text>
<text x="135.7" y="63.7">PEG_RX_0</text>
<text x="135.7" y="65">PEG_RX_1</text>
<text x="107.7" y="67.8">LVDSA_DATA_1</text>
<text x="107.7" y="69.2">LVDSA_DATA_2</text>
<text x="107.7" y="66.4">LVDSA_DATA_0</text>
<text x="107.7" y="70.5">LVDSA_DATA_3</text>
<text x="135.7" y="66.4">PEG_RX_2</text>
<text x="135.7" y="67.8">PEG_RX_3</text>
<text x="135.7" y="69.2">PEG_RX_4</text>
<text x="135.7" y="70.5">PEG_RX_5</text>
<text x="135.7" y="71.9">PEG_RX_6</text>
<text x="107.7" y="73.3">LVDSB_DATA#_0</text>
<text x="107.7" y="74.6">LVDSB_DATA#_1</text>
<text x="107.7" y="76">LVDSB_DATA#_2</text>
<text x="107.7" y="77.4">LVDSB_DATA#_3</text>
<text x="135" y="77.4">PEG_RX_10</text>
<text x="135.7" y="73.3">PEG_RX_7</text>
<text x="135.7" y="74.6">PEG_RX_8</text>
<text x="135.7" y="76">PEG_RX_9</text>
<text x="107.7" y="81.5">LVDSB_DATA_1</text>
<text x="107.7" y="82.9">LVDSB_DATA_2</text>
<text x="107.7" y="80.1">LVDSB_DATA_0</text>
<text x="135" y="78.8">PEG_RX_11</text>
<text x="135" y="80.1">PEG_RX_12</text>
<text x="135" y="81.5">PEG_RX_13</text>
<text x="135" y="82.9">PEG_RX_14</text>
<text x="107.7" y="89.7">TVA_DAC</text>
<text x="107.7" y="84.2">LVDSB_DATA_3</text>
<text x="135" y="84.2">PEG_RX_15</text>
<text x="135.1" y="87">PEG_TX#_0</text>
<text x="135.1" y="88.3">PEG_TX#_1</text>
<text x="135.1" y="89.7">PEG_TX#_2</text>
<text x="107.7" y="91.1">TVB_DAC</text>
<text x="107.7" y="92.5">TVC_DAC</text>
<text x="107.7" y="95.2">TV_RTN</text>
<text x="135.1" y="91.1">PEG_TX#_3</text>
<text x="135.1" y="92.5">PEG_TX#_4</text>
<text x="135.1" y="93.9">PEG_TX#_5</text>
<text x="135.1" y="95.2">PEG_TX#_6</text>
<text x="107.7" y="100.7">TV_DCONSEL_0</text>
<text x="134.5" y="100.7">PEG_TX#_10</text>
<text x="135.1" y="96.6">PEG_TX#_7</text>
<text x="135.1" y="98">PEG_TX#_8</text>
<text x="135.1" y="99.3">PEG_TX#_9</text>
<text x="107.7" y="102.1">TV_DCONSEL_1</text>
<text x="134.5" y="102.1">PEG_TX#_11</text>
<text x="134.5" y="103.4">PEG_TX#_12</text>
<text x="134.5" y="104.8">PEG_TX#_13</text>
<text x="134.5" y="106.2">PEG_TX#_14</text>
<text x="134.5" y="107.6">PEG_TX#_15</text>
<text x="107.7" y="110.3">CRT_BLUE</text>
<text x="107.7" y="113.1">CRT_GREEN</text>
<text x="135.8" y="110.3">PEG_TX_0</text>
<text x="135.8" y="111.7">PEG_TX_1</text>
<text x="135.8" y="113.1">PEG_TX_2</text>
<text x="107.7" y="115.8">CRT_RED</text>
<text x="107.7" y="118.5">CRT_IRTN</text>
<text x="135.8" y="114.4">PEG_TX_3</text>
<text x="135.8" y="115.8">PEG_TX_4</text>
<text x="135.8" y="117.2">PEG_TX_5</text>
<text x="135.8" y="118.5">PEG_TX_6</text>
<text x="135.8" y="119.9">PEG_TX_7</text>
<text x="107.7" y="121.3">CRT_DDC_CLK</text>
<text x="107.7" y="122.6">CRT_DDC_DATA</text>
<text x="107.7" y="124">CRT_HSYNC</text>
<text x="107.7" y="125.4">CRT_TVO_IREF</text>
<text x="135.1" y="124">PEG_TX_10</text>
<text x="135.1" y="125.4">PEG_TX_11</text>
<text x="135.8" y="121.3">PEG_TX_8</text>
<text x="135.8" y="122.6">PEG_TX_9</text>
<text x="107.7" y="126.8">CRT_VSYNC</text>
<text x="135.1" y="126.8">PEG_TX_12</text>
<text x="135.1" y="128.1">PEG_TX_13</text>
<text x="135.1" y="129.5">PEG_TX_14</text>
<text x="135.1" y="130.9">PEG_TX_15</text>
</g>
<g font-size="1">
<text x="28.8" y="1">5</text>
<text x="83.7" y="1">4</text>
<text x="138.6" y="1">3</text>
<text x="193.4" y="1">2</text>
<text x="248.3" y="1">1</text>
<text x=".4" y="28">D</text>
<text x="276.1" y="28">D</text>
<text x=".4" y="79.4">C</text>
<text x="276.1" y="79.4">C</text>
<text x=".4" y="130.9">B</text>
<text x="276.1" y="130.9">B</text>
<text x=".4" y="182.3">A</text>
<text x="276.1" y="182.3">A</text>
<text x="28.8" y="208.2">5</text>
<text x="83.7" y="208.2">4</text>
<text x="138.6" y="208.2">3</text>
<text x="193.4" y="208.2">2</text>
<text x="248.3" y="208.2">1</text>
</g>
</svg>
